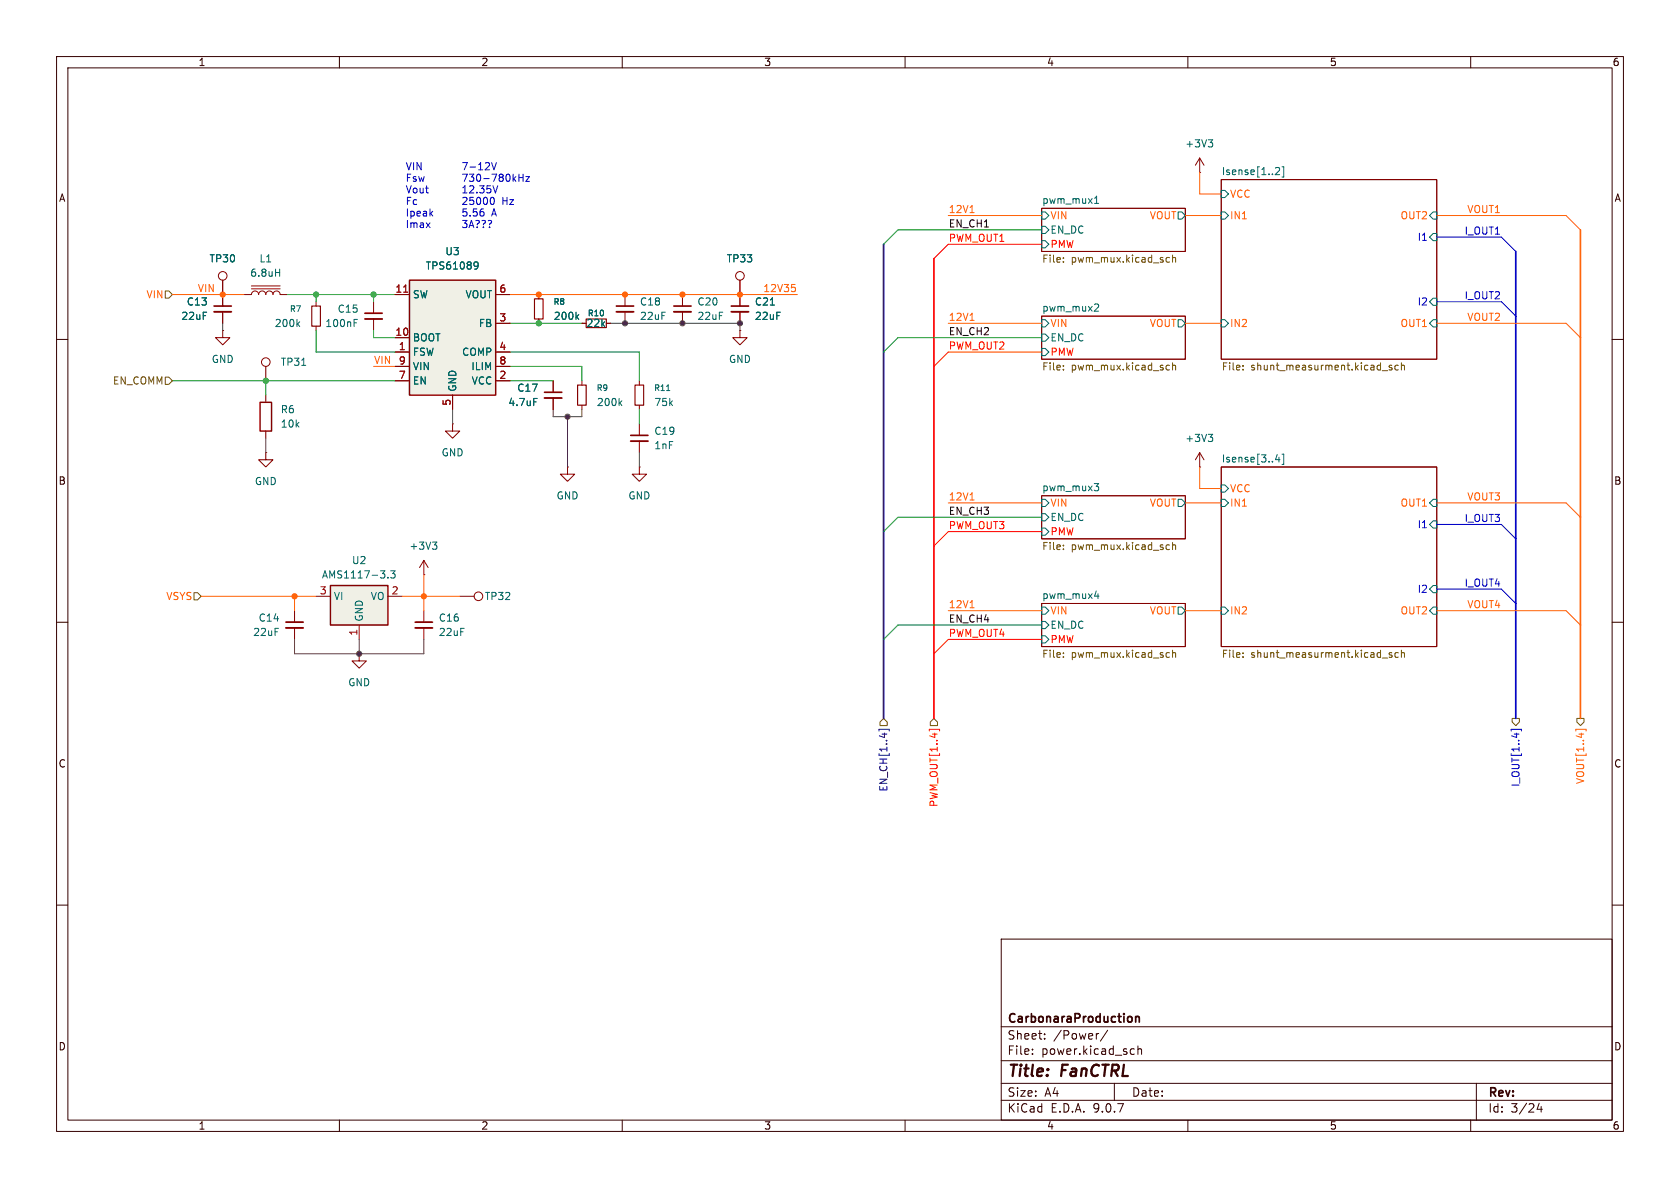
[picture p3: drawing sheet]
<svg xmlns="http://www.w3.org/2000/svg" width="297mm" height="210mm" viewBox="0 0 297 210" stroke-linecap="round" stroke-linejoin="round" font-family="sans-serif">
<g fill="none" stroke="#350000" stroke-width=".18">
<path d="M10 10h277v190h-277zM12 12h273v186h-273zM60 10v2M110 10v2M160 10v2M210 10v2M260 10v2M10 60h2M285 60h2M10 110h2M285 110h2M10 160h2"/>
<path d="M177 166h108v32h-108zM285 160h2M60 198v2M110 198v2M160 198v2M177 194.5h108M177 191.5h108M177 187.5h108M177 181.5h108M182.5 186.3v.1M182.5 185.5v.1M184.7 183.6v.1"/>
<path d="M184.7 182.8v.1M194.2 182.7l-.2 .1M195.8 182.1l-1.3 2M197 191.5v3M200.1 185.4l.4 .1M200.5 186.3l-.4 .1M201.2 185.5l.2-.1 .3 .1 .1 .9M201.2 184.9v1.5M210 198v2M260 198v2M261 191.5v6.5M272.1 195l-.4 1.1h1"/>
<path d="M272.5 195.6v1"/>
</g>
<path d="M200.1 179.8v.7M200.8 179.7v1M200.8 179.8l.2-.1 .3 .1 .1 .9" fill="none" stroke="#350000" stroke-width=".3"/>
<g fill="none" stroke="#840000" stroke-width=".18">
<path d="M184.1 36.8h25.4v7.7h-25.4zM215.9 31.8h38.1v31.7h-38.1zM184.1 55.9h25.4v7.6h-25.4zM80 74.9v1.3h1.3l-1.3 1.3-1.3-1.3h1.3M80 74.9h.1M113 74.9v2.1M113 78v2M47 80v1.3h1.3l-1.3 1.3-1.3-1.3h1.3M47 80h.1M184.1 87.6h25.4v7.7h-25.4zM215.9 82.6h38.1v31.7h-38.1zM52.1 108v2"/>
<path d="M52.1 111v2M81.3 105.4h2.5M184.1 106.7h25.4v7.6h-25.4z"/>
<circle cx="84.6" cy="105.4" r=".76"/>
</g>
<g fill="none" stroke="#006464" stroke-width=".18">
<path d="M184.1 37.5h.7l.6 .6-.6 .6h-.7zM193.5 36h.7M193.5 35l.4-.3v1.3M208.3 37.5h.6l.6 .6-.6 .6h-.6zM215.9 33.7h.6l.7 .6-.7 .6h-.6zM215.9 37.5h.6l.7 .6-.7 .6h-.6zM225.5 29.7l.5-.1 .2 .4-.8 .9h.8M226.6 29.5h.3v1.8h-.3M253.4 37.5h.6v1.2h-.6l-.7-.6zM184.1 59.1h.7l.6 .6-.6 .6h-.7zM184.1 56.5h.7l.6 .7-.6 .6h-.7zM184.1 40h.7l.6 .6-.6 .7h-.7z"/>
<path d="M184.1 42.5h.7l.6 .7-.6 .6h-.7zM193.7 53.7l.4 .1 .1 .3-.8 .9h.8M208.3 56.5h.6l.6 .7-.6 .6h-.6zM215.9 56.5h.6l.7 .7-.7 .6h-.6zM253.4 56.5h.6v1.3h-.6l-.7-.6zM253.4 52.7h.6v1.3h-.6l-.7-.7zM253.4 41.3h.6v1.2h-.6l-.7-.6zM184.1 61.6h.7l.6 .6-.6 .7h-.7zM184.1 90.8h.7l.6 .6-.6 .7h-.7zM184.1 93.3h.7l.6 .7-.6 .6h-.7zM184.1 88.3h.7l.6 .6-.6 .6h-.7zM193.4 85.5h.8l-.4 .5 .4 .1v.4l-.2 .3h-.4"/>
<path d="M208.3 88.3h.6l.6 .6-.6 .6h-.6zM215.9 85.7h.6l.7 .7-.7 .6h-.6zM215.9 88.3h.6l.7 .6-.7 .6h-.6zM225.8 80.3l-.3 1h.8M226.1 80.8v.9M226.6 80.3h.3v1.8h-.3M253.4 88.3h.6v1.2h-.6l-.7-.6zM253.4 92.1h.6v1.2h-.6l-.7-.6zM184.1 109.9h.7l.6 .6-.6 .6h-.7zM184.1 112.4h.7l.6 .6-.6 .7h-.7zM184.1 107.3h.7l.6 .7-.6 .6h-.7zM193.8 104.5l-.3 .9h.8"/>
<path d="M194.1 105v.8M208.3 107.3h.6l.6 .7-.6 .6h-.6zM215.9 107.3h.6l.7 .7-.7 .6h-.6zM253.4 107.3h.6v1.3h-.6l-.7-.6zM253.4 103.5h.6v1.3h-.6l-.7-.7z"/>
</g>
<g fill="none" stroke="#725600" stroke-width=".18">
<path d="M188 45.6v.1M188 46.2v.2M206.3 46.3h.4M206.3 45.6h.4M207.3 45.1v1.3M207.3 45.6l.2-.1 .3 .1v.8M188 64.6v.1M188 65.3v.1M206.3 65.3h.4M206.3 64.6h.4M207.3 64.7l.2-.1h.3v.8M207.3 64.1v1.3"/>
<path d="M219.7 64.6v.1M219.7 65.3v.1M244.4 65.5h.9M246.1 64.6h-.3l-.2 .1v.2l.5 .1v.3h-.5M247.2 64.6h-.4l-.2 .2 .1 .5h.5M247.7 64.1v1.3M247.7 64.7l.2-.1h.3l.1 .8M188 97v.2M188 96.4v.1M206.3 97.1h.4M206.3 96.4h.4M207.3 96.4l.2-.1 .3 .1v.8"/>
<path d="M207.3 95.9v1.3M188 115.4v.1M188 116.1v.1M206.3 116.1h.4M206.3 115.4h.4M207.3 115.5l.2-.1h.3v.8M207.3 114.9v1.3M219.7 116.1v.1M219.7 115.4v.1M244.4 116.3h.9M246.1 115.4h-.3l-.2 .1v.2l.5 .1v.3h-.5M247.2 115.4h-.4l-.2 .2 .1 .5h.5"/>
<path d="M247.7 115.5l.2-.1h.3l.1 .8M247.7 114.9v1.3"/>
</g>
<path d="M111.5 77h3.1M50.5 110h3.1" fill="none" stroke="#840000" stroke-width=".3"/>
<path d="M111.5 78h3.1M50.5 111h3.1" fill="none" stroke="#840000" stroke-width=".33"/>
<path d="M58.4 103.5h10.2v7h-10.2z" fill="#f0f0e6"/>
<path d="M46 71.1h2v5.1h-2zM58.4 103.5h10.2v7h-10.2z" fill="none" stroke="#840000" stroke-width=".25"/>
<g fill="none" stroke="#840000" stroke-width=".18">
<path d="M212.1 30.5h.1M212.1 27.9l-.8 1.3M212.1 27.9l.8 1.3M212.1 27.9v2.6M39.4 58.4v1.3h1.2l-1.2 1.3-1.3-1.3h1.3M39.4 58.4h.1M39.4 49.5v4.6M39.4 55.1v2.1M43.2 52.1h1.2a.64 .64 0 0 1 .7-.7 .64 .64 0 0 1 .6 .7 .64 .64 0 0 1 .7-.7 .64 .64 0 0 1 .6 .7 .64 .64 0 0 1 .6-.7 .64 .64 0 0 1 .7 .7 .64 .64 0 0 1 .6-.7 .64 .64 0 0 1 .6 .7h1.3M44.4 51.1h5.1M44.4 50.5h5.1M55.9 53.3v.8"/>
<path d="M55.9 57.7v.7M66 53.3v2.1M66 56.4v2M102.9 57.2h.7M107.2 57.2h.7M110.5 52.1v2M110.5 55.1v2.1M130.8 58.4v1.3h1.3l-1.3 1.3-1.3-1.3h1.3M130.8 58.4h.1M130.8 52.1v2M130.8 55.1v2.1M47 64.8v2.5"/>
<path d="M47 69.9v1.2M47 76.2v1.3M97.8 67.3v2M97.8 70.4v2M102.9 67.3v.8M102.9 71.6v.8M113 67.3v.8M113 71.6v.8M74.9 99.1v2.5M74.9 99.1l-.7 1.2M74.9 99.1l.8 1.2M100.3 82.6v1.2h1.3l-1.3 1.3-1.2-1.3h1.2"/>
<path d="M100.3 82.6h.1M113 82.6v1.2h1.3l-1.3 1.3-1.2-1.3h1.2M113 82.6h.1M55.9 105.4h2.5M63.5 115.6v1.2h1.3l-1.3 1.3-1.3-1.3h1.3M63.5 115.6h.1M63.5 110.5v2.5M68.6 105.4h2.5M74.9 101.6h.1M74.9 108v2M74.9 111v2"/>
<circle cx="39.4" cy="48.8" r=".76"/>
<circle cx="47" cy="64" r=".76"/>
</g>
<g fill="none" stroke="#006464" stroke-width=".18">
<path d="M213.6 24.7h.8l-.4 .5M214.1 25.2l.3 .2v.3l-.3 .3M48.7 48.2h.7M49.4 47.6v1.2M52.6 57.2l.4 .5M53 56.9l-.5 .5M62.6 57.1h.4M62.6 56.5h.6M136.2 53.9h.7M53.3 64.6h.8M94.4 70.4h.6M109.6 71.2l.3 .5"/>
<path d="M109.9 70.9l-.4 .4M117.8 69h.6M76.4 95.8h.8l-.4 .5M77 96.3l.2 .3v.3l-.2 .2M68.6 102.1v.1M69.1 100.9h.7l-.4 .5 .4 .1v.6l-.2 .1-.5-.1"/>
</g>
<path d="M37.8 54.1h3.1M64.5 55.4h3.1M109 54.1h3M129.3 54.1h3M96.3 69.3h3M73.4 110h3.1" fill="none" stroke="#840000" stroke-width=".3"/>
<path d="M37.8 55.1h3.1M64.5 56.4h3.1M109 55.1h3M129.3 55.1h3M96.3 70.4h3M73.4 111h3.1" fill="none" stroke="#840000" stroke-width=".33"/>
<path d="M55.1 54.1h1.5v3.6h-1.5zM103.6 56.4h3.6v1.5h-3.6zM102.1 68.1h1.5v3.5h-1.5zM112.3 68.1h1.5v3.5h-1.5z" fill="none" stroke="#840000" stroke-width=".2"/>
<path d="M72.4 49.5h15.2v20.4h-15.2z" fill="#f0f0e6"/>
<path d="M72.4 49.5h15.2v20.4h-15.2z" fill="none" stroke="#840000" stroke-width=".25"/>
<g fill="none" stroke="#840000" stroke-width=".18">
<path d="M39.4 49.5v4.6M39.4 55.1v2.1M69.8 52.1h2.6M69.8 59.7h2.6M87.6 52.1h2.6M87.6 57.2h2.6M95.2 52.1v.7M95.2 56.4v.8M102.9 57.2h.7M107.2 57.2h.7M120.6 52.1v2M120.6 55.1v2.1"/>
<path d="M130.8 49.5v4.6M130.8 55.1v2.1M69.8 62.2h2.6M69.8 64.8h2.6M69.8 67.3h2.6M80 69.9v2.5M87.6 62.2h2.6M87.6 64.8h2.6M87.6 67.3h2.6M97.8 67.3v2M97.8 70.4v2M212.1 82.6h.1"/>
<path d="M212.1 80l-.8 1.3M212.1 80l.8 1.3M212.1 80v2.6"/>
<circle cx="130.8" cy="48.8" r=".76"/>
</g>
<path d="M71.4 51.7h.7" fill="none" stroke="#a90000" stroke-width=".18"/>
<path d="M84 46.3l.5 .1a.84 .84 0 0 1-.3 1.2h-.3M84.5 46.8l-.2 .3h-.3M102 56l.3 .5M102.3 55.6l-.5 .5M136.2 53.9h.7M94.4 70.4h.6M213.6 76.8h.8l-.4 .5M214.1 77.3l.3 .2v.3l-.3 .2" fill="none" stroke="#006464" stroke-width=".18"/>
<path d="M94.5 52.8h1.5v3.6h-1.5z" fill="none" stroke="#840000" stroke-width=".2"/>
<path d="M119.1 54.1h3.1" fill="none" stroke="#840000" stroke-width=".3"/>
<path d="M119.1 55.1h3.1" fill="none" stroke="#840000" stroke-width=".33"/>
<path d="M29.2 51.4h.6l.7 .7-.7 .6h-.6zM29.2 66.7h.6l.7 .6-.7 .6h-.6zM34.3 104.8h.6l.7 .6-.7 .6h-.6zM156.2 127l.6 .6v.7h-1.2v-.7zM165.1 127l.6 .6v.7h-1.2v-.7zM267.3 127h1.3v.6l-.6 .7-.7-.7zM278.8 127h1.2v.6l-.6 .7-.6-.7z" fill="none" stroke="#725600" stroke-width=".18"/>
<path d="M184.1 43.2h-16.5l-2.5 2.5M184.1 62.2h-16.5l-2.5 2.6M184.1 94h-16.5l-2.5 2.5M184.1 113h-16.5l-2.5 2.6M164.3 129.2v-.3h1.8v.3" fill="none" stroke="#f00" stroke-width=".18"/>
<path d="M155.4 129.2v-.3h1.8v.3M156.4 129.6v.8" fill="none" stroke="#000084" stroke-width=".18"/>
<g fill="none" stroke="#ff6302" stroke-width=".18">
<path d="M167.6 38.1h16.5M171.5 37.6h.7M209.5 38.1h6.4M212.1 30.5v3.8h3.8M254 38.1h22.9l2.5 2.5M30.5 52.1h12.7M90.2 52.1h50.8M140 50.3h.6M140.4 50.8l.2 .2v.3l-.2 .3M167.6 57.2h16.5M171.5 56.6h.7M209.5 57.2h6.4"/>
<path d="M254 57.2h22.9l2.5 2.5M66 64.8h3.8M167.6 88.9h16.5M171.5 88.4h.7M209.5 88.9h6.4M212.1 82.6v3.8h3.8M254 88.9h22.9l2.5 2.5M35.6 105.4h20.3M52.1 105.4v2.6M71.1 105.4h10.2M74.9 101.6v6.4M167.6 108h16.5"/>
<path d="M171.5 107.4h.7M209.5 108h6.4M254 108h22.9l2.5 2.5M278.6 129.2v-.3h1.8v.3"/>
</g>
<path d="M254 41.9h11.4l2.6 2.6M254 53.3h11.4l2.6 2.6M254 92.7h11.4l2.6 2.6M254 104.1h11.4l2.6 2.6M267.2 129.2v-.3h1.8v.3" fill="none" stroke="#00f" stroke-width=".18"/>
<path d="M156.2 43.2v83.8" fill="none" stroke="#000084" stroke-width=".3"/>
<path d="M165.1 45.7v81.3" fill="none" stroke="#f00" stroke-width=".3"/>
<path d="M279.4 40.6v86.4" fill="none" stroke="#ff6302" stroke-width=".3"/>
<path d="M268 44.5v82.5" fill="none" stroke="#00f" stroke-width=".3"/>
<g fill="none" stroke="#009600" stroke-width=".18">
<path d="M50.8 52.1h19M55.9 58.4v3.8h13.9M55.9 52.1v1.2M66 52.1v1.2M66 58.4v1.3h3.8M90.2 57.2h12.7M184.1 59.7h-25.4l-2.5 2.5M184.1 40.6h-25.4l-2.5 2.6M30.5 67.3h39.3M47 67.3v2.6M90.2 62.2h22.8v5.1M90.2 64.8h12.7v2.5"/>
<path d="M90.2 67.3h7.6M113 72.4v2.5M184.1 91.4h-25.4l-2.5 2.6M184.1 110.5h-25.4l-2.5 2.5"/>
</g>
<path d="M39.4 57.2v1.2M107.9 57.2h22.9v1.2M47 77.5v2.5M80 72.4v2.5M97.8 72.4v1.3h5.1v-1.3M100.3 73.7v8.9M113 80v2.6M52.1 113v2.6h22.8v-2.6M63.5 113v2.6" fill="none" stroke="#484848" stroke-width=".18"/>
<g fill="none" stroke="#0000c2" stroke-width=".18">
<path d="M81.8 28.7h.8l-.5 1.3M81.8 39h.8l-.5 .5 .4 .1v.5l-.2 .1-.5-.1M81.8 34.1h.8M81.8 33.2l.4-.4v1.3M81.9 34.9h.4l.3 .3-.8 .9h.8M82.5 36.9h-.6l-.1 .6 .2-.1 .4 .1 .2 .2-.1 .4-.2 .1-.5-.1M83 39.9h.6M83.1 29.5h1M83.1 38.1v.1M83.7 34.9h-.6l-.1 .6 .2-.1h.4l.2 .2-.1 .4-.2 .1-.5-.1M83.7 33v.4l-.7 .7h.8M84.1 39h.4l.2 .2-.3 .6"/>
<path d="M84.3 34v.1M84.3 36.9h-.6l-.1 .6 .2-.1 .4 .1 .2 .2-.1 .4-.2 .1-.5-.1M84.4 35l.1-.1a.68 .68 0 0 1 .5 .6 .68 .68 0 0 1-.5 .6l-.1-.1-.2-.3zM84.6 30h.7M84.6 29.1l.4-.4v1.3M85.2 39h.4l.2 .2-.3 .6M85.5 36.9l-.4 .1a.86 .86 0 0 0 0 1.2l.4-.1 .1-.4-.3-.3-.3 .1-.1 .2M85.5 31.6h1M85.6 32.8l-.4 .5 .3 .1v.6l-.2 .1-.5-.1M85.6 34.9h.2a.68 .68 0 0 1 .4 .6 .68 .68 0 0 1-.4 .6 .84 .84 0 0 1-.2-1.2zM85.8 28.9l.5-.2 .2 .4-.7 .9h.7M86.7 32.8h-.6v.6l.1-.1 .5 .1 .1 .2-.1 .4-.2 .1-.4-.1"/>
<path d="M86.8 35l.2-.1a.68 .68 0 0 1 .4 .6 .68 .68 0 0 1-.4 .6l-.2-.1-.1-.3zM86.8 39l.1 .3-.4 .5M86.9 28.7l.4 1.3 .5-1.3M87 30.8h.8l-.5 1.3M87.1 32.8l.5 1.3 .4-1.3M88.5 31.3l-.3-.2 .3-.3h.2l.3 .2-.3 .3M88.5 31.3l-.3 .3 .1 .3 .2 .2 .3-.1 .2-.2v-.2l-.3-.3M88.5 31.3h.2M89.6 30.9l.1-.1a.68 .68 0 0 1 .5 .6 .68 .68 0 0 1-.5 .7l-.1-.2-.2-.3zM90.7 30.8v1.3M90.8 31.6l.4 .5M91.2 31.2l-.5 .5"/>
<path d="M91.7 30.8v1.3M91.7 31.4h.8M92.5 30.8v1.3M93 31.2h.6l-.6 .9h.6M82.9 40.2l.4-1.2 .5 1.2M84.4 40.1v.1M85.5 40.1v.1M86.5 40.1v.1"/>
</g>
<g fill="#ff6302" stroke="#ff6302" stroke-width=".18">
<circle cx="120.6" cy="52.1" r=".46"/>
<circle cx="130.8" cy="52.1" r=".46"/>
<circle cx="52.1" cy="105.4" r=".46"/>
<circle cx="74.9" cy="105.4" r=".46"/>
<circle cx="39.4" cy="52.1" r=".46"/>
<circle cx="110.5" cy="52.1" r=".46"/>
<circle cx="95.2" cy="52.1" r=".46"/>
</g>
<g fill="#484848" stroke="#484848" stroke-width=".18">
<circle cx="120.6" cy="57.2" r=".46"/>
<circle cx="110.5" cy="57.2" r=".46"/>
<circle cx="130.8" cy="57.2" r=".46"/>
<circle cx="63.5" cy="115.6" r=".46"/>
<circle cx="100.3" cy="73.7" r=".46"/>
</g>
<g fill="#009600" stroke="#009600" stroke-width=".18">
<circle cx="66" cy="52.1" r=".46"/>
<circle cx="55.9" cy="52.1" r=".46"/>
<circle cx="47" cy="67.3" r=".46"/>
<circle cx="95.2" cy="57.2" r=".46"/>
</g>
<g font-size="2.8" fill="#350000">
<text x="178" y="190.9">Title:</text>
<text x="187.7" y="190.9">FanCTRL</text>
</g>
<g font-size="2.1" fill="#350000">
<text x="178" y="184">Sheet:</text>
<text x="178" y="181.2">CarbonaraProduction</text>
<text x="186.2" y="184">/Power/</text>
<text x="178" y="186.7">File:</text>
<text x="184.1" y="186.7">power.kicad_sch</text>
<text x="178" y="196.9">KiCad</text>
<text x="178" y="194.1">Size:</text>
<text x="184.7" y="194.1">A4</text>
<text x="185.7" y="196.9">E.D.A.</text>
<text x="193.3" y="196.9">9.0.7</text>
<text x="200" y="194.1">Date:</text>
<text x="263" y="194.3">Rev:</text>
<text x="263" y="196.9">Id:</text>
<text x="267.1" y="196.9">3/24</text>
</g>
<g font-size="1.8" fill="#350000">
<text x="35" y="11.9">1</text>
<text x="85" y="11.9">2</text>
<text x="135" y="11.9">3</text>
<text x="185" y="11.9">4</text>
<text x="235" y="11.9">5</text>
<text x="285" y="11.9">6</text>
<text x="10.3" y="35.9">A</text>
<text x="285.3" y="35.9">A</text>
<text x="10.3" y="85.9">B</text>
<text x="285.3" y="85.9">B</text>
<text x="10.3" y="135.9">C</text>
<text x="285.3" y="135.9">C</text>
<text x="10.3" y="185.9">D</text>
<text x="285.3" y="185.9">D</text>
<text x="35" y="199.9">1</text>
<text x="85" y="199.9">2</text>
<text x="135" y="199.9">3</text>
<text x="185" y="199.9">4</text>
<text x="235" y="199.9">5</text>
<text x="285" y="199.9">6</text>
</g>
<g font-size="1.8" fill="#006464">
<text x="209.4" y="26.3">+3V3</text>
<text x="215.9" y="31">Isense[1..2]</text>
<text x="184.1" y="36.1">pwm_mux1</text>
<text x="185.6" y="41.5">EN_DC</text>
<text x="36.9" y="46.6">TP30</text>
<text x="45.8" y="46.6">L1</text>
<text x="75.2" y="47.9">TPS61089</text>
<text x="78.6" y="45.3">U3</text>
<text x="128.4" y="46.6">TP33</text>
<text x="44.1" y="49.1">6.8uH</text>
<text x="72.9" y="52.9">SW</text>
<text x="82.2" y="52.9">VOUT</text>
<text x="32" y="56.7">22uF</text>
<text x="32.9" y="54.2">C13</text>
<text x="48.5" y="58">200k</text>
<text x="57.4" y="58">100nF</text>
<text x="59.6" y="55.5">C15</text>
<text x="84.6" y="58">FB</text>
<text x="97.8" y="56.7">200k</text>
<text x="103.6" y="58">22k</text>
<text x="113" y="54.2">C18</text>
<text x="113" y="56.7">22uF</text>
<text x="123.2" y="54.2">C20</text>
<text x="123.2" y="56.7">22uF</text>
<text x="133.4" y="54.2">C21</text>
<text x="133.4" y="56.7">22uF</text>
<text x="184.1" y="55.2">pwm_mux2</text>
<text x="37.3" y="64.4">GND</text>
<text x="49.5" y="64.9">TP31</text>
<text x="72.9" y="60.6">BOOT</text>
<text x="72.9" y="63.1">FSW</text>
<text x="72.9" y="65.6">VIN</text>
<text x="81.6" y="63.1">COMP</text>
<text x="83.2" y="65.6">ILIM</text>
<text x="128.8" y="64.4">GND</text>
<text x="185.6" y="60.6">EN_DC</text>
<text x="72.9" y="68.2">EN</text>
<text x="80.9" y="69.3" transform="rotate(-90 80.9 69.3)">GND</text>
<text x="83.3" y="68.2">VCC</text>
<text x="89.8" y="72">4.7uF</text>
<text x="91.3" y="69.4">C17</text>
<text x="105.4" y="72">200k</text>
<text x="115.6" y="72">75k</text>
<text x="49.5" y="73.3">R6</text>
<text x="49.5" y="75.8">10k</text>
<text x="115.6" y="77.1">C19</text>
<text x="78" y="80.9">GND</text>
<text x="115.6" y="79.6">1nF</text>
<text x="209.4" y="78.3">+3V3</text>
<text x="215.9" y="81.8">Isense[3..4]</text>
<text x="45" y="86">GND</text>
<text x="98.3" y="88.5">GND</text>
<text x="111" y="88.5">GND</text>
<text x="184.1" y="86.9">pwm_mux3</text>
<text x="185.6" y="92.3">EN_DC</text>
<text x="62.1" y="99.9">U2</text>
<text x="72.3" y="97.4">+3V3</text>
<text x="56.8" y="102.5">AMS1117-3.3</text>
<text x="58.9" y="106.3">VI</text>
<text x="65.4" y="106.3">VO</text>
<text x="85.6" y="106.3">TP32</text>
<text x="184.1" y="106">pwm_mux4</text>
<text x="44.7" y="112.6">22uF</text>
<text x="45.6" y="110.1">C14</text>
<text x="64.4" y="110" transform="rotate(-90 64.4 110)">GND</text>
<text x="77.5" y="110.1">C16</text>
<text x="77.5" y="112.6">22uF</text>
<text x="185.6" y="111.4">EN_DC</text>
<text x="61.5" y="121.5">GND</text>
</g>
<g font-size="1.8" fill="#0000c2">
<text x="71.6" y="30.3">VIN 7-12V</text>
<text x="71.6" y="32.3">Fsw 730-780kHz</text>
<text x="71.6" y="34.4">Vout 12.35V</text>
<text x="71.6" y="36.4">Fc 25000</text>
<text x="71.6" y="38.5">Ipeak 5.56</text>
<text x="71.6" y="40.5">Imax 3A???</text>
<text x="86.9" y="38.5">A</text>
<text x="88.7" y="36.4">Hz</text>
</g>
<g font-size="1.8" fill="#ff6302">
<text x="217.4" y="35.2">VCC</text>
<text x="167.6" y="37.8">12V1</text>
<text x="185.6" y="39">VIN</text>
<text x="203.2" y="39">VOUT</text>
<text x="217.4" y="39">IN1</text>
<text x="247.5" y="39">OUT2</text>
<text x="259.3" y="37.8">VOUT1</text>
<text x="25.8" y="52.9">VIN</text>
<text x="34.9" y="51.7">VIN</text>
<text x="134.8" y="51.7">12V35</text>
<text x="167.6" y="56.8">12V1</text>
<text x="185.6" y="58">VIN</text>
<text x="203.2" y="58">VOUT</text>
<text x="217.4" y="58">IN2</text>
<text x="247.5" y="58">OUT1</text>
<text x="259.3" y="56.8">VOUT2</text>
<text x="66" y="64.4">VIN</text>
<text x="167.6" y="88.6">12V1</text>
<text x="185.6" y="89.8">VIN</text>
<text x="203.2" y="89.8">VOUT</text>
<text x="217.4" y="87.2">VCC</text>
<text x="217.4" y="89.8">IN1</text>
<text x="247.5" y="89.8">OUT1</text>
<text x="259.3" y="88.6">VOUT3</text>
<text x="29.3" y="106.3">VSYS</text>
<text x="167.6" y="107.6">12V1</text>
<text x="259.3" y="107.6">VOUT4</text>
<text x="185.6" y="108.8">VIN</text>
<text x="203.2" y="108.8">VOUT</text>
<text x="217.4" y="108.8">IN2</text>
<text x="247.5" y="108.8">OUT2</text>
<text x="280.3" y="138.7" transform="rotate(-90 280.3 138.7)">VOUT[1..4]</text>
</g>
<g font-size="1.8" fill="#0f0f0f">
<text x="167.6" y="40.3">EN_CH1</text>
<text x="167.6" y="59.3">EN_CH2</text>
<text x="167.6" y="91.1">EN_CH3</text>
<text x="167.6" y="110.1">EN_CH4</text>
</g>
<g font-size="1.8" fill="#00f">
<text x="258.8" y="41.6">I_OUT1</text>
<text x="250.5" y="42.8">I1</text>
<text x="258.8" y="53">I_OUT2</text>
<text x="250.5" y="54.2">I2</text>
<text x="250.5" y="93.6">I1</text>
<text x="258.8" y="92.4">I_OUT3</text>
<text x="250.5" y="105">I2</text>
<text x="258.8" y="103.8">I_OUT4</text>
<text x="268.8" y="139.2" transform="rotate(-90 268.8 139.2)">I_OUT[1..4]</text>
</g>
<g font-size="1.8" fill="#f00">
<text x="167.6" y="42.8">PWM_OUT1</text>
<text x="185.6" y="44">PMW</text>
<text x="167.6" y="61.9">PWM_OUT2</text>
<text x="185.6" y="63.1">PMW</text>
<text x="167.6" y="93.6">PWM_OUT3</text>
<text x="185.6" y="94.8">PMW</text>
<text x="167.6" y="112.7">PWM_OUT4</text>
<text x="185.6" y="113.9">PMW</text>
<text x="166" y="142.8" transform="rotate(-90 166 142.8)">PWM_OUT[1..4]</text>
</g>
<g font-size="1.8" fill="#725600">
<text x="184.1" y="46.8">File:</text>
<text x="189.4" y="46.8">pwm_mux.kicad_sch</text>
<text x="184.1" y="65.8">File:</text>
<text x="189.4" y="65.8">pwm_mux.kicad_sch</text>
<text x="215.9" y="65.8">File:</text>
<text x="221.1" y="65.8">shunt_measurment.kicad_sch</text>
<text x="19.9" y="68.2">EN_COMM</text>
<text x="184.1" y="97.6">File:</text>
<text x="189.4" y="97.6">pwm_mux.kicad_sch</text>
<text x="184.1" y="116.6">File:</text>
<text x="189.4" y="116.6">pwm_mux.kicad_sch</text>
<text x="215.9" y="116.6">File:</text>
<text x="221.1" y="116.6">shunt_measurment.kicad_sch</text>
</g>
<g font-size="1.8" fill="#a90000">
<text x="69.8" y="51.8">11</text>
<text x="88.2" y="51.8">6</text>
<text x="69.8" y="59.4">10</text>
<text x="88.2" y="56.9">3</text>
<text x="70.4" y="62">1</text>
<text x="70.4" y="64.5">9</text>
<text x="88.2" y="62">4</text>
<text x="88.2" y="64.5">8</text>
<text x="70.4" y="67.1">7</text>
<text x="79.8" y="71.8" transform="rotate(-90 79.8 71.8)">5</text>
<text x="88.2" y="67.1">2</text>
<text x="56.4" y="105.2">3</text>
<text x="69.1" y="105.2">2</text>
<text x="63.2" y="112.5" transform="rotate(-90 63.2 112.5)">1</text>
</g>
<text font-size="1.8" fill="#000084" x="157.1" y="140" transform="rotate(-90 157.1 140)">EN_CH[1..4]</text>
<g font-size="1.4" fill="#006464">
<text x="51.1" y="55.3">R7</text>
<text x="97.8" y="54.1">R8</text>
<text x="103.8" y="56.1">R10</text>
<text x="105.4" y="69.3">R9</text>
<text x="115.5" y="69.3">R11</text>
</g>
</svg>
